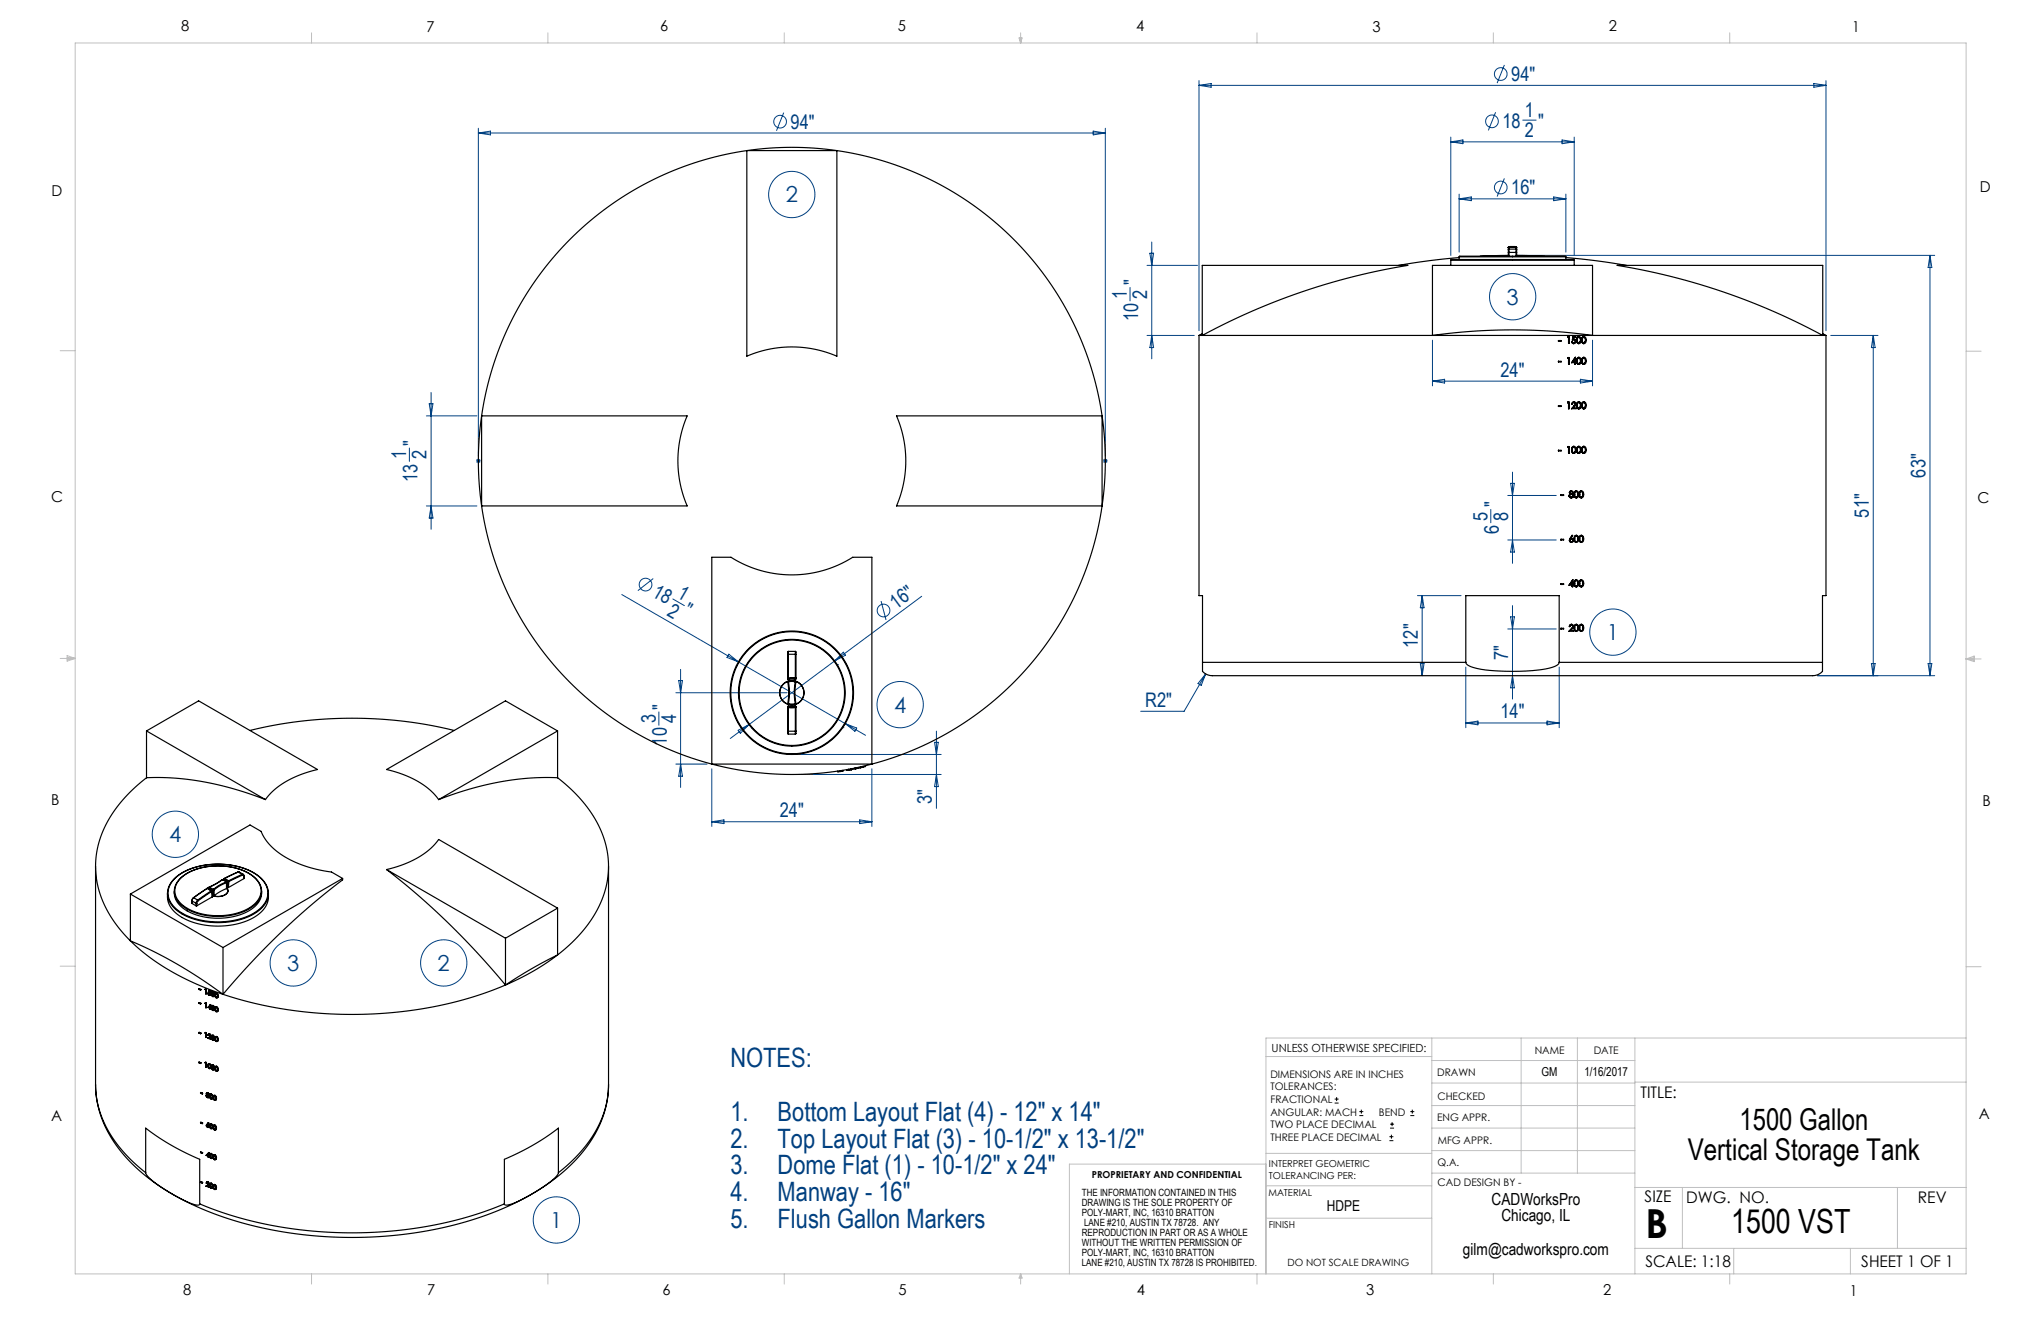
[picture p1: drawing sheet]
<svg xmlns="http://www.w3.org/2000/svg" width="432mm" height="279mm" viewBox="0 0 432 279" stroke-linecap="round" stroke-linejoin="round" font-family="sans-serif">
<g fill="none" stroke="#004080" stroke-width=".21">
<path d="M253.7 17.1v52.8M253.7 18.1h132.6M253.7 18.1l2.5-.4v.8zM318.3 13.7l-1.6 3.9M383.7 17.7l2.6 .4-2.6 .4zM386.3 17.1v52.8M101.2 27.1v69.4M101.2 28.1h132.6M101.2 28.1l2.6-.4v.8zM165.8 23.8l-1.5 3.9M231.3 27.7l2.5 .4-2.5 .4zM233.8 27.1v69.4"/>
<path d="M306.9 29v25M306.9 30h26.1M306.9 30l2.6-.4v.8zM316.4 23.7l-1.5 3.9M318.3 37.7l-1.6 3.9M322.2 25.4h2.8M330.5 29.6l2.5 .4-2.5 .4zM333 29v25M242.7 56.1h10.7M243.3 53.6h.8l-.4 2.5zM243.7 51.2v24.7M308.7 41.1v12.2"/>
<path d="M308.7 42.1h22.6M308.7 42.1l2.6-.4v.8zM321 54h88.3M328.7 41.7l2.6 .4-2.6 .4zM331.3 41.1v12.2M408.3 54v88.9M408.3 54l.4 2.6h-.8zM239.1 60.8v2.8M242.7 70.9h10M243.7 70.9l.4 2.6h-.8zM303.1 71.9v9.7M336.9 71.9v9.7"/>
<path d="M387.3 70.9h10M396.3 70.9v72M396.3 70.9l.4 2.6h-.8zM86.6 94.8v2.8M90.2 88h10.7M90.8 85.4h.8l-.4 2.6zM91.2 83v28.9M100.7 97.5h1M100.8 97.1l.8 .7M101.2 97v1M101.6 97.1l-.8 .7M233.3 97.5h1"/>
<path d="M233.5 97.1l.7 .7M233.8 97v1M234.2 97.1l-.7 .7M303.1 80.6h33.8M303.1 80.6l2.5-.4v.8zM320 99.9v19.2M334.4 80.2l2.5 .4-2.5 .4zM90.2 107h10.7M91.2 107l.4 2.6h-.8zM315.4 107.7v2.9M319 104.8h10.2M319 114.2h10.2"/>
<path d="M319.6 102.2h.8l-.4 2.6zM320 114.2l.4 2.6h-.8zM131.5 125.7l51.6 29.8M138.2 122.4l-3.2 2.5M142.4 126.7l2.4 1.4M154.2 138.4l2 1.6-2.4-.9zM178.4 137.9l.5 .7-2.3 1.2zM186.4 127.1l1.1 4M195 126.1l-36.5 27.2M299.9 126h9.2M300.9 126v16.9M300.9 126l.4 2.5h-.8z"/>
<path d="M319 133h10.2M319.6 130.5h.8l-.4 2.5zM320 128.1v19.8M139.4 150.6v2.8M143 146.5h23.5M143.6 144h.8l-.4 2.5zM144 141.6v24.9M155.7 140.9h.1M156.2 154.5l2.3-1.2-1.9 1.8zM158.5 153.3l-4 2.9M159.1 154.1h.1M168.5 159.6h30.6"/>
<path d="M177.2 140.6h.1M178.3 153.9h.1M178.8 153l2.5 1-.4 .7zM197.7 157h.8l-.4 2.6zM198.1 154.6v16.4M255.1 142.5l-4.6 7.9h-9.2M255.1 142.5l-1 2.5-.6-.4zM300.5 140.3h.8l-.4 2.6zM310.1 141.1v12.8M310.1 152.9h19.8M310.1 152.9l2.6-.4v.8zM320 142.9l.4 2.6h-.8z"/>
<path d="M327.3 152.5l2.6 .4-2.6 .4zM329.9 141.1v12.8M384.5 142.9h24.8M395.9 140.3h.8l-.4 2.6zM407.9 140.3h.8l-.4 2.6zM143 161.6h6.6M144 161.6l.4 2.6h-.8zM150.6 162.6v12.2M150.6 173.8h33.9M150.6 173.8l2.6-.4v.8zM168.5 163.8h30.6M181.9 173.4l2.6 .4-2.6 .4z"/>
<path d="M184.5 162.6v12.2M198.1 163.8l.4 2.6h-.8z"/>
<circle cx="317.5" cy="15.7" r="1.34"/>
<circle cx="165" cy="25.7" r="1.34"/>
<circle cx="315.6" cy="25.7" r="1.34"/>
<circle cx="317.5" cy="39.7" r="1.34"/>
<circle cx="167.5" cy="41.1" r="4.9"/>
<circle cx="320" cy="62.8" r="4.9"/>
<circle cx="136.6" cy="123.6" r="1.34"/>
<circle cx="186.9" cy="129.1" r="1.34"/>
<circle cx="341.2" cy="133.7" r="4.9"/>
<circle cx="190.4" cy="149" r="4.9"/>
<circle cx="37.1" cy="176.5" r="4.9"/>
<circle cx="62" cy="203.7" r="4.9"/>
<circle cx="93.9" cy="203.7" r="4.9"/>
<circle cx="117.7" cy="258" r="4.9"/>
</g>
<g fill="none" stroke="#000" stroke-width=".21">
<path d="M282.4 233.3h.8M282.4 232.5h.8M282.8 232v.9M287.6 236h.8M287.6 235.1h.8M288 234.7v.8M294.1 238.6h.8M294.1 237.8h.8M294.5 237.3v.9M298.4 236h.8M298.4 235.1h.8M298.8 234.7v.8"/>
<path d="M293.9 241.3h.9M293.9 240.4h.9M294.4 240v.8"/>
</g>
<g fill="none" stroke="#c0c0c0" stroke-width=".21">
<path d="M15.9 9.1h400.1v260.3h-400.1zM65.9 6.9v2.2M115.9 6.9v2.2M165.9 6.9v2.2M215.6 8h.6l-.3 1.1zM215.7 8l.2 1.1M215.9 6.9v2.2M216 8l-.1 1.1M265.9 6.9v2.2M315.9 6.9v2.2M365.9 6.9v2.2M12.7 74.2h3.2"/>
<path d="M416 74.3h3.1M12.7 139.3h3.2M14.2 139l1.7 .3M14.2 138.7l1.7 .6-1.7 .5zM15.9 139.3l-1.7 .2M416 139.4h3.1M416 139.4l1.7-.6v1.1zM416 139.4l1.7 .2M417.7 139.1l-1.7 .3M12.7 204.4h3.2M302.9 219.5v49.9M321.8 219.5v28.6"/>
<path d="M333.7 219.5v28.6M345.9 219.5v49.9M416 204.5h3.1M416 219.5h-148.2v49.9M267.8 223.5h35.1M302.9 233.8h43M302.9 229.1h43M302.9 224.3h43M302.9 238.6h43M345.9 228.9h70.1M267.8 257.7h35.1M267.8 250.8h35.1"/>
<path d="M267.8 243.9h35.1M267.8 246.2h-41.6v23.2M302.9 248.1h43M302.9 243.4h43M345.9 251.2h70.1M355.9 251.2v12.8M401.4 251.2v12.8M65.9 269.4v2.2M115.9 269.4v2.2M165.9 269.4v2.2M215.9 269.4v2.2M215.9 269.4l.3 .9h-.6z"/>
<path d="M265.9 269.4v2.2M315.9 269.4v2.2M345.9 264h70.1M365.9 269.4v2.2M366.8 264v5.4M391.5 264v5.4"/>
</g>
<g fill="none" stroke="#000" stroke-width=".25">
<path d="M158 31.9a66.3 66.3 0 0 0-56.1 56.1M158 31.9v43.4a24.1 24.1 0 0 1 19 0v-43.4M158 31.9a66.3 66.3 0 0 1 19 0M158 31.9h19M177 31.9a66.3 66.3 0 0 1 56.2 56.1M254.4 56.1h43.4a138 138 0 0 0-43.4 14.8zM306.9 55l.2-.1h25.8l.1 .1M306.9 55h26.1M306.9 55v1.1M308.7 54.5l-6.2 .6-6.6 1M308.7 54.3l.1-.1h22.3l.2 .1M308.7 54.3h22.6"/>
<path d="M308.7 54.3v.6M319.1 54l-6 .2M319.1 53.4h.1M319.1 52.8v.6M319.1 52.4v.4M319.1 53.4v.8M319.2 52.2h.1M319.2 52.7v.7M319.2 52.7l-.1 .1M319.2 52.2v.5M319.2 52.2h1.5M319.2 53.4h1.5"/>
<path d="M319.2 52.7h1.5M319.2 53.4v.8M319.2 52.2l-.1 .2M319.3 52.2l-.2 .2M319.3 52.2h1.4M319.4 52.2h-.1M319.4 52.1h.1M319.5 52.1l-.2 .1M319.5 52.1h1M320.5 52.1h.1M320.5 52.1l.2 .1M320.6 52.2h.1"/>
<path d="M320.7 52.2h.1M320.7 52.2l.2 .1v.5M320.7 52.7v.7M320.7 52.7l.2 .1M320.7 53.4h.2M320.7 52.2v.5M320.7 53.4v.8M320.7 52.2l.1 .1M320.9 54l5.9 .2M320.9 52.8v.6M320.9 53.4v.8M331.3 54.5l6.2 .6 6.6 1"/>
<path d="M331.3 54.3v.6M333 55v1.1M342.1 56.1h43.5v14.8a138 138 0 0 0-43.5-14.8zM253.7 70.9h.7M253.7 70.9v55.1h.7v14.1M254.4 70.6l-.7 .3M254.4 70.9h48.7M303.1 70.9h33.8M303.1 70.9a122.6 122.6 0 0 1 33.8 0M303.1 70.9v-14.8h33.8v14.8M329.7 72v.2M329.7 76.4v.2"/>
<path d="M329.7 76.4h.1M329.7 76.6h.1M329.7 72.2h.1M329.7 72h.1M329.7 76.4h.6v.2h-.6M329.7 72h.6v.2h-.6M331.7 75.6h.1M331.7 71.2h.1M331.7 75.6l-.1 .2h.3v1.2M331.7 75.6h.3v1.4h-.1M331.7 71.2h.3v1.4h-.1M331.7 71.2l-.1 .2h.3v1.2"/>
<path d="M331.8 71.4l.1 1.2M331.8 75.8l.1 1.2M332.5 72.3l.1 .3 .3 .1M332.5 72.3h.1M332.5 76.7h.7l-.1 .3M332.5 72.3l.5 .2M332.5 72.3l.2 .3 .3 .1M332.8 71.2h.1M332.8 71.2l-.1 .7a.38 .38 0 0 1 .4 0 .38 .38 0 0 1 .2 .3M332.8 71.2h.6v.2h-.5l-.1 .3M332.8 71.7a.47 .47 0 0 1 .6 .4 .47 .47 0 0 1-.4 .6M332.9 72.7h.1"/>
<path d="M333 71.9l.3 .3M333 71.7h-.2M333.1 77h.1M333.2 75.9v.7h-.4zM333.2 75.6l-.7 1.1M333.2 75.6h.1M333.3 75.6v1h.2v.1h-.2v.3h-.1M333.3 75.6l-.8 1.1M333.3 72.2l-.3 .3M333.3 72.2h.1M333.5 71.9l.2 .6 .3 .2M333.5 76.3l.2 .6 .3 .2"/>
<path d="M333.5 71.9h.1M333.5 76.3h.1M333.6 71.9l.1 .6 .3 .2M333.6 76.3l.1 .6 .3 .2M334 75.7l.3 .2 .1 .4M334 71.3l.3 .2 .1 .4M334 71.2a.58 .58 0 0 0-.5 .7M334 75.6a.58 .58 0 0 0-.5 .7M334 71.2l-.3 .1-.1 .6M334 71.2a.82 .82 0 0 1 .5 .7 .82 .82 0 0 1-.5 .8M334 75.6l-.3 .1-.1 .6M334 75.6a.82 .82 0 0 1 .5 .7 .82 .82 0 0 1-.5 .8"/>
<path d="M334.3 76.7l-.3 .2M334.3 72.3l-.3 .2M334.3 76.7h.1M334.3 72.3h.1M334.4 71.9h.1M334.4 76.3h.1M334.4 71.9a.4 .4 0 0 0-.3-.6 .4 .4 0 0 0-.4 .6l.1 .5 .2 .1M334.4 71.9l-.1 .4M334.4 76.3a.4 .4 0 0 0-.3-.6 .4 .4 0 0 0-.4 .6l.1 .5 .2 .1M334.4 76.3l-.1 .4M334.6 76.3l.1 .6 .4 .2M334.6 71.9l.1 .6 .4 .2"/>
<path d="M334.6 71.9h.1M334.6 76.3h.1M334.6 71.9l.2 .6 .3 .2M334.6 76.3l.2 .6 .3 .2M335.1 75.7l.2 .2 .1 .4M335.1 71.3l.2 .2 .1 .4M335.1 75.6a.58 .58 0 0 0-.5 .7M335.1 71.2a.58 .58 0 0 0-.5 .7M335.1 71.2l-.4 .3-.1 .4M335.1 71.2a.82 .82 0 0 1 .5 .7 .82 .82 0 0 1-.5 .8M335.1 75.6l-.4 .2-.1 .5M335.1 75.6a.82 .82 0 0 1 .5 .7 .82 .82 0 0 1-.5 .8"/>
<path d="M335.4 76.7l-.3 .2M335.4 72.3l-.3 .2M335.4 76.7h.1M335.4 72.3h.1M335.4 71.9h.1M335.4 76.3h.1M335.5 71.9a.38 .38 0 0 0-.1-.4 .38 .38 0 0 0-.5 0 .76 .76 0 0 0 .2 1M335.5 71.9l-.1 .4M335.5 76.3a.38 .38 0 0 0-.1-.5 .38 .38 0 0 0-.5 .1 .76 .76 0 0 0 .2 1M335.5 76.3l-.1 .4M336.9 70.9h48.7M385.6 70.6l.7 .3"/>
<path d="M385.6 70.9h.7M386.3 70.9v55.1h-.7v14.1M101.9 88h43.5a24.1 24.1 0 0 0 0 19h-43.5M101.9 88a66.3 66.3 0 0 0 0 19M101.9 88v19M233.2 88h-43.5a24.1 24.1 0 0 1 0 19h43.5M233.2 88a66.3 66.3 0 0 1 0 19M233.2 88v19M329.7 85.8v.2M329.7 95.2v.2M329.7 85.8h.1M329.7 86h.1"/>
<path d="M329.7 95.2h.1M329.7 95.4h.1M329.7 85.8h.6v.2h-.6M329.7 95.2h.6v.2h-.6M331.7 85.2h.2v1.2M331.7 94.6h.2v1.3M331.7 85v.2M331.7 94.4v.2M331.7 94.4h.1M331.7 85h.1M331.7 85h.3v1.4h-.1M331.7 94.4h.3v1.5h-.1"/>
<path d="M331.8 85.2l.1 1.2M331.8 94.6l.1 1.3M332.5 95.2l.1 .5 .4 .2M332.5 95.2h.1M332.5 95.2l.2 .5 .3 .2M333 94.6l.2 .1 .1 .5M333 94.4a.58 .58 0 0 0-.5 .8M333 94.4l-.4 .3-.1 .5M333 94.4a.81 .81 0 0 1 .5 .8 .81 .81 0 0 1-.5 .7M333 85.1l.3 .3M333 85l-.3 .1-.1 .4M333 85h.1"/>
<path d="M333 85.1l-.4 .4M333 85.9l-.5 .5M333 85.9h.1M333 85l.3 .1 .1 .3-.6 .9h.7v.1h-1M333.1 85.9l-.6 .5M333.2 95.5l-.2 .2M333.2 95.5h.1M333.3 85.4l-.3 .5M333.3 85.4h.1M333.3 95.2l-.1 .3M333.3 95.2h.1M333.3 85.4l-.2 .5"/>
<path d="M333.3 95.2a.4 .4 0 0 0-.3-.6 .4 .4 0 0 0-.4 .6 .37 .37 0 0 0 .2 .5 .37 .37 0 0 0 .5-.2M333.3 95.2v.3M333.5 95.2l.2 .5 .3 .2M333.5 85.7l.2 .6 .3 .2M333.5 95.2h.1M333.5 85.7h.1M333.6 95.2l.1 .5 .3 .2M333.6 85.7l.1 .6 .3 .2M334 85.1l.3 .2 .1 .4M334 94.6l.3 .1 .1 .5M334 94.4a.58 .58 0 0 0-.5 .8M334 85a.58 .58 0 0 0-.5 .7"/>
<path d="M334 94.4l-.3 .2-.1 .6M334 94.4a.82 .82 0 0 1 .5 .8 .82 .82 0 0 1-.5 .7M334 85l-.3 .2-.1 .5M334 85a.82 .82 0 0 1 .5 .7 .82 .82 0 0 1-.5 .8M334.3 86.1l-.3 .2M334.3 95.5l-.3 .2M334.3 95.5h.1M334.3 86.1h.1M334.4 95.2h.1M334.4 85.7h.1M334.4 95.2a.4 .4 0 0 0-.3-.6 .4 .4 0 0 0-.4 .6l.1 .4 .2 .1M334.4 95.2l-.1 .3"/>
<path d="M334.4 85.7a.4 .4 0 0 0-.3-.6 .4 .4 0 0 0-.4 .6l.1 .5 .2 .1M334.4 85.7l-.1 .4M334.6 85.7l.1 .6 .4 .2M334.6 95.2l.1 .5 .4 .2M334.6 95.2h.1M334.6 85.7h.1M334.6 85.7l.2 .6 .3 .2M334.6 95.2l.2 .5 .3 .2M335.1 85.1l.2 .2 .1 .4M335.1 94.6l.2 .1 .1 .5M335.1 85a.58 .58 0 0 0-.5 .7M335.1 94.4a.58 .58 0 0 0-.5 .8"/>
<path d="M335.1 85l-.4 .3-.1 .4M335.1 85a.82 .82 0 0 1 .5 .7 .82 .82 0 0 1-.5 .8M335.1 94.4l-.4 .3-.1 .5M335.1 94.4a.82 .82 0 0 1 .5 .8 .82 .82 0 0 1-.5 .7M335.4 86.1l-.3 .2M335.4 95.5l-.3 .2M335.4 95.5h.1M335.4 86.1h.1M335.4 95.2h.1M335.4 85.7h.1M335.5 85.7a.38 .38 0 0 0-.1-.4 .38 .38 0 0 0-.5 0 .76 .76 0 0 0 .2 1M335.5 85.7l-.1 .4"/>
<path d="M335.5 95.2a.38 .38 0 0 0-.1-.5 .38 .38 0 0 0-.5 0 .76 .76 0 0 0 .2 1M335.5 95.2l-.1 .3M101.9 107a66.3 66.3 0 0 0 48.7 54.6M233.2 107a66.3 66.3 0 0 1-48.7 54.6M330.2 104.7v.1M330.2 114.1v.1M330.2 114.1h.1M330.2 114.2h.1M330.2 104.8h.1M330.2 104.7h.1M330.3 114.1h.5v.1h-.5M330.3 104.7h.5v.1h-.5"/>
<path d="M332 104.9l.1 .3 .4 .1M332 104.9h.1M332 114.3l.1 .3 .4 .1M332 104.2l.2 .3M332 104.2h.1M332 114.3h.1M332.1 104.2l.2 .3M332.1 114.3l.1 .3 .3 .1M332.2 113.9l-.2 .4M332.2 113.9h.1M332.2 113.9l-.1 .4M332.2 104.5l-.2 .4"/>
<path d="M332.2 104.5h.1M332.3 104.5l-.3 .4M332.4 104l.3 .2M332.4 104.6l.4 .3M332.4 114l.4 .3M332.5 103.8l-.3 .1-.2 .3M332.5 103.8a.35 .35 0 0 1 .3 .3 .35 .35 0 0 1-.1 .4 .43 .43 0 0 1 .2 .5 .43 .43 0 0 1-.4 .3M332.5 103.8l-.3 .1-.1 .3M332.6 113.2l.1 .1-.3 .6a.43 .43 0 0 1 .5 .3 .43 .43 0 0 1-.4 .5M332.6 113.2l-.4 .7M332.7 104.2l-.3 .2M332.7 104.2h.1"/>
<path d="M332.7 104.2a.26 .26 0 0 0-.3-.2 .26 .26 0 0 0-.2 .3l.3 .1M332.7 104.2l-.2 .2M332.8 114.3l-.3 .3M332.8 114.3h.1M332.8 104.9l-.4 .3M332.8 104.9h.1M332.8 114.3a.29 .29 0 0 0-.3-.3 .29 .29 0 0 0-.3 .3 .29 .29 0 0 0 .3 .3M333 104.6l.2 .5 .3 .2M333 114l.2 .6 .3 .1M333 114h.1M333 104.6h.1M333.5 113.4l.2 .1 .1 .5"/>
<path d="M333.5 104l.2 .1 .1 .5M333.5 103.8a.58 .58 0 0 0-.5 .8M333.5 113.2a.58 .58 0 0 0-.5 .8M333.5 103.8l-.3 .2-.2 .6M333.5 103.8a.82 .82 0 0 1 .5 .8 .82 .82 0 0 1-.5 .7M333.5 113.2l-.3 .2-.2 .6M333.5 113.2a.82 .82 0 0 1 .5 .8 .82 .82 0 0 1-.5 .7M333.8 114.3l-.3 .3M333.8 104.9l-.3 .3M333.8 114.3h.1M333.8 104.9h.1M333.8 114h.1"/>
<path d="M333.8 104.6h.1M333.9 104.6a.4 .4 0 0 0-.4-.6 .4 .4 0 0 0-.3 .6l.1 .4 .2 .2M333.9 104.6l-.1 .3M333.9 114a.4 .4 0 0 0-.4-.6 .4 .4 0 0 0-.3 .6l.1 .4 .2 .2M333.9 114l-.1 .3M334.1 114l.1 .6 .4 .1M334.1 104.6l.1 .5 .4 .2M334.1 114h.1M334.1 104.6h.1M334.1 114l.2 .6 .3 .1M334.1 104.6l.2 .5 .3 .2M334.5 113.4l.3 .1 .1 .5"/>
<path d="M334.5 104l.3 .1 .1 .5M334.6 113.2a.58 .58 0 0 0-.5 .8M334.6 103.8a.58 .58 0 0 0-.5 .8M334.6 113.2l-.4 .3-.1 .5M334.6 113.2a.82 .82 0 0 1 .4 .8 .82 .82 0 0 1-.4 .7M334.6 103.8l-.4 .3-.1 .5M334.6 103.8a.82 .82 0 0 1 .4 .8 .82 .82 0 0 1-.4 .7M334.8 114.3l-.2 .3M334.8 104.9l-.2 .3M334.8 114.3h.1M334.8 104.9h.1M334.9 114.3l-.3 .3"/>
<path d="M334.9 104.9l-.3 .3M334.9 114h.1M334.9 104.6h.1M334.9 114a.4 .4 0 0 0-.3-.6 .4 .4 0 0 0-.4 .6l.1 .4 .3 .2M334.9 114v.3M334.9 104.6a.4 .4 0 0 0-.3-.6 .4 .4 0 0 0-.4 .6l.1 .4 .3 .2M334.9 104.6v.3M166.6 138.4v5M166.8 138.4v5M166.8 138.4h-.2M166.8 137.8v.6M166.8 137.8l-.2 .1v.5"/>
<path d="M166.8 138.4h1.5M166.8 137.8h1.5M168.3 138.4v5M168.3 138.4h.1M168.3 137.8v.6M168.3 137.8l.1 .1v.5M168.4 138.4v5M330.2 123.5v.1M330.2 132.9v.1M330.2 123.6h.1M330.2 123.5h.1M330.2 132.9h.1"/>
<path d="M330.2 133h.1M330.3 123.5h.5v.1h-.5M330.3 132.9h.5v.1h-.5M332 123.8h.6v.3M332.4 132.2l.4 .3M332.5 132.1l-.3 .1-.2 .3M332.5 132.1h.1M332.5 132.2l.3 .3M332.5 132.2l-.5 .3M332.5 132.9l-.5 .6M332.5 132.9h.1M332.5 132.1l.3 .1 .1 .3-.6 .9h.6v.1h-.9"/>
<path d="M332.6 124.1h.1M332.6 123v.6h-.4zM332.7 122.6l-.7 1.2M332.7 122.6l.1 1h.1v.2h-.1v.3h-.2M332.8 132.5l-.3 .4M332.8 132.5h.1M333 132.8l.2 .6 .3 .1M333 123.4l.2 .6 .3 .1M333 132.8h.1M333 123.4h.1M333.5 132.2l.2 .2 .1 .4M333.5 122.8l.2 .1 .1 .5"/>
<path d="M333.5 132.1a.58 .58 0 0 0-.5 .7M333.5 122.6a.58 .58 0 0 0-.5 .8M333.5 132.1l-.3 .1-.2 .6M333.5 132.1a.82 .82 0 0 1 .5 .7 .82 .82 0 0 1-.5 .7M333.5 122.6l-.3 .2-.2 .6M333.5 122.6a.82 .82 0 0 1 .5 .8 .82 .82 0 0 1-.5 .7M333.8 133.2l-.3 .2M333.8 123.7l-.3 .3M333.8 123.7h.1M333.8 133.2h.1M333.8 132.8h.1M333.8 123.4h.1"/>
<path d="M333.9 132.8a.4 .4 0 0 0-.4-.6 .4 .4 0 0 0-.3 .6l.1 .4 .2 .2M333.9 132.8l-.1 .4M333.9 123.4a.4 .4 0 0 0-.4-.6 .4 .4 0 0 0-.3 .6l.1 .4 .2 .2M333.9 123.4l-.1 .3M334.1 123.4l.1 .6 .4 .1M334.1 132.8l.1 .6 .4 .1M334.1 132.8h.1M334.1 123.4h.1M334.1 123.4l.2 .6 .3 .1M334.1 132.8l.2 .6 .3 .1M334.5 122.8l.3 .1 .1 .5M334.5 132.2l.3 .2 .1 .4"/>
<path d="M334.6 122.6a.58 .58 0 0 0-.5 .8M334.6 132.1a.58 .58 0 0 0-.5 .7M334.6 122.6l-.4 .3-.1 .5M334.6 122.6a.82 .82 0 0 1 .4 .8 .82 .82 0 0 1-.4 .7M334.6 132.1l-.4 .2-.1 .5M334.6 132.1a.82 .82 0 0 1 .4 .7 .82 .82 0 0 1-.4 .7M334.8 123.7l-.2 .3M334.8 133.2l-.2 .2M334.8 123.7h.1M334.8 133.2h.1M334.9 123.7l-.3 .3M334.9 133.2l-.3 .2"/>
<path d="M334.9 132.8h.1M334.9 123.4h.1M334.9 123.4a.4 .4 0 0 0-.3-.6 .4 .4 0 0 0-.4 .6l.1 .4 .3 .2M334.9 123.4v.3M334.9 132.8a.4 .4 0 0 0-.3-.6 .4 .4 0 0 0-.4 .6l.1 .4 .3 .2M334.9 132.8v.4M31 154.6l11-6.4 25.2 14.6a18.2 18.2 0 0 0-11 6.3M31 154.6l25.2 14.5M31 154.6v9.9M52.9 154.5a91.4 91.4 0 0 1 43.2 0M118 154.6l-11.1-6.4-25.1 14.6a18.2 18.2 0 0 1 11 6.3M118 154.6v9.9"/>
<path d="M118 154.6l-25.2 14.5M166.6 148.9h.1M166.6 148.9l.9 .2 .8-.2M166.6 143.4l.2 .2M166.6 149.6h.2M166.6 154.6l.2 .1M166.6 149.6v5M166.6 143.4l.2 .3M166.6 154.6v.6l.2 .1M166.7 144.3a12.7 12.7 0 0 1-.1 4.6M166.8 144.1v.1M166.8 144.1l.8-.1 .7 .1"/>
<path d="M166.8 144.1l-.1 .2M166.8 144.1a2.54 2.54 0 0 0-1.8 2.4 2.54 2.54 0 0 0 1.6 2.4M166.8 143.4h1.5M166.8 143.4v.2M166.8 149.6h1.5M166.8 149.6v5.1M166.8 143.4h-.2M166.8 154.7v.6M166.8 154.7h1.5M166.8 155.3h1.5M166.8 144.2l-.1 .1M166.8 144.2a12.9 12.9 0 0 1 0 4.6"/>
<path d="M166.8 148.8l-.2 .1M166.8 148.8l.7 .1 .7-.1M166.8 144.2l.8-.1 .6 .1M166.8 143.6h1.4M166.8 149.5v.1M166.8 149.5h1.4M166.8 149.5l-.2 .1M166.8 143.6v.1M166.8 149.3v.2M166.8 149.3h1.4M166.8 143.7h1.4M166.8 149.3l-.2 .3"/>
<path d="M168.2 149.3v.2M168.2 149.3l.2 .3M168.2 149.5l.1 .1M168.2 149.5l.2 .1M168.2 143.6v.1M168.2 144.2a12.9 12.9 0 0 0 0 4.6M168.2 144.2l.2 .1M168.2 148.8l.1 .1M168.3 143.4l-.1 .2M168.3 149.6v5.1M168.3 143.4h.1M168.3 154.7v.6"/>
<path d="M168.3 144.1l-.1 .1M168.3 144.1l.1 .2M168.3 144.1a2.54 2.54 0 0 1 1.8 2.4 2.54 2.54 0 0 1-1.8 2.4M168.4 144.3a12.7 12.7 0 0 0 0 4.5M168.4 148.8h-.2M168.4 148.8l-.1 .1M168.4 149.6h-.1M168.4 143.4l-.2 .2M168.4 149.6v5M168.4 154.6l-.1 .1M168.4 143.4l-.2 .3M168.4 154.6v.6l-.1 .1"/>
<path d="M254.4 140.1v.7a1.51 1.51 0 0 0 1.3 2l.8 .1h124.4a8.5 8.5 0 0 0 4.1-.4 1.33 1.33 0 0 0 .6-1.7v-.7M254.4 140.1h55.7M310.1 140.1v-14.1h19.8v14.1M310.1 140.1a1.24 1.24 0 0 0 1.2 .9 40.1 40.1 0 0 0 15.7 .5 3.8 3.8 0 0 0 2.8-1.3l.1-.1M329.9 140.1h55.7M31 164.5a26.2 26.2 0 0 0-10.5 15.3 20.6 20.6 0 0 0 5.7 17.8l1.4 1.4M31 164.5a61.7 61.7 0 0 1 25.2 4.6M118 164.5a61.7 61.7 0 0 0-25.2 4.6M118 164.5a26.1 26.1 0 0 1 10.5 15.5 20.7 20.7 0 0 1-6 17.8l-1.9 1.9-2.6 2.3M150.6 161.6v-43.7h4a24.1 24.1 0 0 0 25.8 0h4.1v43.7M150.6 161.6a66.3 66.3 0 0 0 33.9 0M150.6 161.6h33.9"/>
<path d="M177.2 163.1l.1 .2 .5-.1M177.8 163v.2M178.3 162.9v.2l-.5 .1M179.2 162.8l.1 .1M179.5 162.7v.2M179.5 162.9h-.2M179.6 162.7v.2M179.6 162.9h-.1M180 162.6v.2M180 162.8l-.4 .1M180.1 162.8h-.1M180.1 162.8h.1"/>
<path d="M180.1 162.8l-.1-.2 .1 .2M180.2 162.6v.2M180.2 162.8h-.1M180.3 162.6l.1 .1M180.4 162.7l-.2 .1M180.9 162.4v.2M180.9 162.6l-.5 .1M181 162.4v.2M181 162.6h-.1M181.1 162.4v.2M181.1 162.6h-.1M181.5 162.5h.1"/>
<path d="M181.5 162.3l.1 .2M181.6 162.5l-.5 .1M181.7 162.5h-.1M182 162.2l.1 .2M182.1 162.4l-.5 .1M182.1 162.2v.2M182.1 162.2l.1 .1M182.2 162.3l-.1 .1M182.6 162.3h-.1M182.6 162.1v.1M182.6 162.2l-.4 .1M183.1 162v.1l-.5 .1"/>
<path d="M20.2 183.2v46.2M27.6 199a50.7 50.7 0 0 0 19.6 11.3M27.6 199a94.3 94.3 0 0 1 19.6 11.3M27.6 189.1l19.6 11.3M27.6 189.1v9.9M35.4 189v.7a5.8 5.8 0 0 0 4.1 4.8 16.4 16.4 0 0 0 15.1-1.1 4.8 4.8 0 0 0 2.2-3.7v-.7M36.8 185.9a14.5 14.5 0 0 1 11.8-3 10.3 10.3 0 0 1 7.7 4.2 4.2 4.2 0 0 1-1.7 5.6 16 16 0 0 1-17.1-.1 4.2 4.2 0 0 1-.7-6.7zM36.9 188.5a4.8 4.8 0 0 0 3.2 4.5 14 14 0 0 0 13.6-1.1 4 4 0 0 0 1.6-3.4M37.1 185.7a14.9 14.9 0 0 1 12.1-2.6 9.4 9.4 0 0 1 7.1 4.2 4.3 4.3 0 0 1-2 5.4 15.9 15.9 0 0 1-16.7-.2 4.1 4.1 0 0 1-.5-6.8zM38.2 185.8a12.7 12.7 0 0 1 10.8-2.4 7.7 7.7 0 0 1 6.1 4 4 4 0 0 1-2.4 4.7 13.8 13.8 0 0 1-14-.6 3.5 3.5 0 0 1-.5-5.7zM38.2 185.7a13.2 13.2 0 0 1 11.4-2.2 7.1 7.1 0 0 1 5.6 4.2 4.1 4.1 0 0 1-2.5 4.5 14 14 0 0 1-14.1-.6 3.6 3.6 0 0 1-.4-5.9zM40.6 190.5v.6"/>
<path d="M40.6 190.5v.1M40.6 191.1l.9 .5M40.6 190.6l.9 .4M40.6 190.6v.5M40.9 189.9l-.3 .6M40.9 189.9h.1M41 189.9l-.4 .7M41 189.9l.8 .5M41.5 191.6h.1M41.5 191h.1M41.5 191v.6M41.6 191v.6"/>
<path d="M41.8 190.4l-.3 .6M41.8 190.4l.1 .1M41.9 190.5l-.3 .5M43.8 187.9l-2.9 2M43.8 187.9h.2M43.8 187.9h.1M43.9 187.9l-2.9 2M43.9 187.9l.8 .5M43.9 187.9h.1M44 187.9l.8 .5M44.2 187.9l-.1 .1 .1-.1M44.2 187.7l1 .5"/>
<path d="M44.2 187.7v.4M44.4 187.6l.8 .5M44.4 187.6l-.2 .1M44.7 188.4l-2.9 2M44.7 188.4l.1 .1M44.8 188.4l.1 .1M44.8 188.4h-.1M44.8 188.5l-2.9 2M44.9 188.5h-.1M44.9 188.5v1.2M44.9 189.7l-3.3 1.9M45 189.6l-.1 .1"/>
<path d="M45.2 188.2v1.3M45.2 188.1l.1 .1M45.2 188.1v.1M45.3 188.2h-.1M45.3 189.5h-.1M45.3 188.2v1.3M46.9 186.1l-2.6 1.5M46.9 186.1h.1M47 186.1l-2.6 1.5M47 186.1l.9 .5M47 186.1h-.1M47.1 186.1l.8 .5"/>
<path d="M47.1 186.1h-.2M47.1 186.1h-.1M47.4 185.9l-.1 .3M47.4 185.9v.1M47.4 186l.8 .4M47.4 186v.2M47.4 185.8v.1M47.4 185.8h.1M47.5 185.8l.8 .5M47.5 185.8l-.1 .2M47.9 186.6l-1.5 .6-1.2 .9M47.9 186.6v.1"/>
<path d="M47.9 186.6h.1M47.9 186.7l-1.4 .7-1.2 .8M47.9 187.9l-1.3 .6-1.3 1M47.9 186.7v1.2M47.9 186.6l.1 .1M48 187.6l.1 .1M48 187.8a1.01 1.01 0 0 1 .1 1.1 1.01 1.01 0 0 1-.9 .6l-1.1 .1-1.2-.2M48 187.9a1.06 1.06 0 0 1 0 1.1 1.06 1.06 0 0 1-1 .5l-.9 .1-.9-.1M48 187.9h-.1M48 186.7h-.1M48 186.7v1.2M48.1 187.7h.2"/>
<path d="M48.2 188.2v.3M48.2 188.4v.3M48.2 186.4l-.1 1.3M48.2 186.4l.2 .1M48.3 186.3l-.1 .1M48.3 186.3l.1 .2M48.4 186.5l-.1 1.2M50.3 184.4l-2.9 1.4M50.3 184.4l.3 .1M50.3 184.4h.1M50.4 184.4l-2.9 1.4M50.4 184.4l.8 .5"/>
<path d="M50.6 184.4h-.2M50.6 184.4l.9 .5M51.2 184.9l-2.9 1.4M51.2 184.9l.1 .2M51.3 185.1l-2.9 1.4M51.3 185.1h.2l.1 .2M51.5 184.9l.1 .4M51.5 184.9h-.3M51.6 185.8l-3.3 1.9M51.6 185.8h.1M51.6 185.3h.1M51.6 185.3v.5"/>
<path d="M72.5 185.8v.3a155.7 155.7 0 0 0-25.3 24.2M72.5 185.8a7.4 7.4 0 0 0-4-1.6 19.3 19.3 0 0 1-12.2-6.5l-1.1-1.9-2.3-1.3-25.3 14.6M72.5 185.8l-25.3 14.6M81.8 183.9a18.2 18.2 0 0 0 11-6.3l25.2 14.5M81.8 183.9a158 158 0 0 1 25.1 24.4M81.8 183.9l25.1 14.5M106.9 198.4v9.9M118 192.1l-11.1 6.3M118 192.1v9.9M128.7 183.2v46.2M42.1 218.4l.4 .1M42.1 212.1l.4 .1"/>
<path d="M42.1 209.2l.4 .1M42.1 209.2l.3 .2M42.1 209.2l.3 .1M42.1 212.1l.3 .3M42.1 212.1l.3 .2M42.1 218.4l.3 .3M42.1 218.4l.3 .2M42.4 209.3v.1M42.4 212.3v.1M42.4 218.6v.1M42.5 212.2l-.1 .1M42.5 209.3l-.1 .1"/>
<path d="M42.5 212.2l-.1 .2M42.5 218.5l-.1 .2M42.5 209.3h-.1M42.5 218.5l-.1 .1M43.4 218.4h.3M43.4 212.1h.3M43.4 209.2h.3M43.4 209.2l.2 1M43.4 209.2l.2 .1M43.4 212.1l.2 1.1M43.4 212.1l.2 .1M43.4 218.4l.2 1"/>
<path d="M43.4 218.4l.2 .1M43.6 209.3v.9M43.6 212.2v1M43.6 218.5v.9M43.7 212.1l-.1 1.1M43.7 209.2l-.1 1M43.7 218.4l-.1 1M43.7 209.2l-.1 .1M43.7 212.1l-.1 .1M43.7 218.4l-.1 .1M43.9 219.6l.7 .2M44 210.1l.3 .4 .3-.2"/>
<path d="M44 210.1v.1M44 219.5l-.1 .1M44 210.2l.3 .2M44.1 219l.1-.2 .2 .2 .1 .2-.2 .1M44.1 210.1l.2 .2M44.1 210.1h-.1M44.1 210.1l-.1 .1M44.2 209.5l.4 .1M44.2 209.5l-.1 .4 .3 .2a.19 .19 0 0 1 .1 .2 .19 .19 0 0 1-.2 .1M44.2 209.5l.3 .2M44.2 218.8l-.1 .2M44.2 209.9h.1"/>
<path d="M44.2 213l.2 .1M44.2 213h-.1M44.2 219.5l.5 .2M44.3 209.8h.1M44.3 209.8l-.1 .1M44.3 209.6v.2M44.3 209.9l.3 .4M44.3 218.8h-.3l.1 .2M44.3 218.8l.3 .3M44.3 210.3h.2M44.3 210.3v.1M44.4 209.8l.3 .4"/>
<path d="M44.4 209.8l-.1 .1M44.4 218.7l.3 .4M44.4 218.7l-.3 .1M44.4 218.7l-.1 .1M44.4 219.3l-.5 .3M44.4 212.7v.5l-.3-.2zM44.4 212.8l-.2 .2M44.5 212.5l-.6 .6 .5 .2 .1 .2M44.5 212.5h.1M44.5 213.2h.1M44.5 212.5v.7M44.5 209.7l-.3-.1v.3"/>
<path d="M44.5 209.7h.1M44.6 213.1l.1 .1M44.6 212.5v.6M44.6 213.1l-.1 .1M44.6 212.5h-.1M44.6 219.1l-.4 .5 .4 .1M44.6 213.2l-.1 .3M44.6 219.7v.1M44.6 209.6l-.1 .1M44.7 219.1l-.2 .2M44.7 210.2l-.2 .3M44.7 210.2l-.1 .1"/>
<path d="M44.7 219.1h-.1M44.7 213.2l-.2 .1v.2M44.7 219.7l-.1 .1M44.7 213.2h-.1M44.7 219.7h-.1M44.8 210.2v-.1a.24 .24 0 0 1 .3-.2 .24 .24 0 0 1 .1 .3v.4M44.8 210.2l.2 .5M44.8 213.1a.24 .24 0 0 1 .2-.3 .24 .24 0 0 1 .2 .3v.4M44.8 213.1l.2 .5M44.8 219.4v-.1a.24 .24 0 0 1 .3-.2 .24 .24 0 0 1 .1 .3v.4l-.2 .1M44.8 219.4l.2 .5M44.9 210.1l.2 .5"/>
<path d="M44.9 213.1l.2 .5M44.9 219.4l.2 .4M44.9 210.1l-.1 .1M44.9 213.1h-.1M44.9 219.4h-.1M44.9 209.9v.2M44.9 212.8v.3M44.9 219.1v.3M45 209.8a.48 .48 0 0 0-.3 .6 .48 .48 0 0 0 .6 .3v-.3M45 209.8l.2 .2 .1 .4M45 212.7a.48 .48 0 0 0-.3 .6 .48 .48 0 0 0 .6 .4v-.3M45 212.7l.2 .2 .1 .5"/>
<path d="M45 219a.48 .48 0 0 0-.3 .6 .48 .48 0 0 0 .6 .3v-.3M45 219l.2 .2 .1 .4M45.1 209.7l.2 .2 .1 .5M45.1 209.7l-.3 .1M45.1 212.7l.2 .2 .1 .4M45.1 212.7l-.3 .1M45.1 219l.2 .2 .1 .4M45.1 219h-.3M45.1 209.7l-.1 .1M45.1 212.7h-.1M45.1 219h-.1M45.1 210.6h.1"/>
<path d="M45.1 213.6h.1M45.1 219.8l.1 .1M45.1 210.6l-.1 .1M45.1 213.6h-.1M45.1 219.8l-.1 .1M45.2 210.6l-.2 .1M45.2 213.5l-.2 .1M45.4 210.4l-.2 .4M45.4 213.3l-.2 .4M45.4 219.6l-.2 .4M45.4 210.4h-.1M45.4 213.3l-.1 .1"/>
<path d="M45.4 219.6h-.1M45.5 210.5a.25 .25 0 0 1 .2-.3 .25 .25 0 0 1 .3 .3v.4l-.2 .1M45.5 210.5l.3 .5M45.5 213.4a.25 .25 0 0 1 .3-.3 .25 .25 0 0 1 .2 .3v.4M45.5 213.4l.3 .5M45.5 219.7a.25 .25 0 0 1 .2-.3 .25 .25 0 0 1 .3 .3v.4M45.5 219.7l.3 .5M45.6 210.4l.2 .5M45.6 213.3l.2 .5M45.6 219.6l.2 .5M45.6 210.4l-.1 .1M45.6 213.3l-.1 .1"/>
<path d="M45.6 219.6l-.1 .1M45.6 210.2v.2M45.6 213.1v.2M45.6 219.4v.2M45.8 210.1a.48 .48 0 0 0-.4 .6 .48 .48 0 0 0 .6 .3l.1-.3M45.8 210.1l.2 .2 .1 .4M45.8 213a.48 .48 0 0 0-.4 .6 .48 .48 0 0 0 .6 .3l.1-.3M45.8 213l.2 .3 .1 .3M45.8 219.3a.48 .48 0 0 0-.4 .6 .48 .48 0 0 0 .6 .3l.1-.3M45.8 219.3l.2 .3 .1 .3M45.8 219.2l.3 .2 .1 .4M45.8 219.2l-.3 .1"/>
<path d="M45.8 212.9l.3 .2 .1 .5M45.8 212.9l-.3 .1M45.8 210l.3 .2 .1 .4M45.8 210l-.3 .1M45.8 210v.1M45.8 212.9v.1M45.8 219.2v.1M45.8 210.9h.2M45.8 213.8h.2M45.8 210.9v.1M45.8 213.8v.1M46 213.8l-.2 .1"/>
<path d="M46.2 219.8l-.2 .5M46.2 213.6l-.2 .4M46.2 210.6l-.2 .4M46.2 210.6l-.1 .1M46.2 213.6h-.1M46.2 219.8l-.1 .1M47.2 200.4v9.9M106.9 208.3a88.2 88.2 0 0 1-50.4 4.5l-4.4-1-4.9-1.5M118 202a51 51 0 0 1-11.1 6.3M118 202l-5.5 2.9-5.6 3.4M20.2 229.4a22.7 22.7 0 0 0 8 16.4l2.6 2.2M42.1 224.7l.4 .1"/>
<path d="M42.1 224.7l.3 .1M42.1 224.7l.3 .2M42.4 231.1l.5 .1M42.4 237.4l.5 .1M42.4 231.1l.4 .3M42.4 231.1l.4 .2M42.4 237.4l.4 .3M42.4 237.4l.4 .2M42.4 224.8v.1M42.5 224.8l-.1 .1M42.5 224.8h-.1M42.8 231.3v.1"/>
<path d="M42.8 237.6v.1M42.9 231.2l-.1 .2M42.9 237.5l-.1 .2M42.9 231.2l-.1 .1M42.9 237.5l-.1 .1M43.4 224.7h.3M43.4 224.7l.2 1M43.4 224.7l.2 .1M43.6 224.8v.9M43.7 231.8a.22 .22 0 0 1 .3-.1 .22 .22 0 0 1-.1 .4M43.7 231.8l.2 .3M43.7 224.7l-.1 1"/>
<path d="M43.7 224.7l-.1 .1M43.7 231.3l.2 .3M43.7 231.3h.2l.2 .2M43.7 238.1l.2 .3M43.7 238.1l.1-.1 .3 .1v.2l-.2 .1M43.7 231.5l-.1 .1M43.7 231.5h.1M43.7 231.7l.3 .3M43.7 231.7v.1M43.8 231.7h-.1M43.8 231.6l-.2 .1 .1 .3 .5 .2M43.8 231.3l.2 .2"/>
<path d="M43.8 238l.2 .3M43.8 231.3h-.1M43.8 238l-.1 .1M43.8 231.3h.1M43.8 238h.1M43.8 237.9h.1M43.9 231.2l-.3 .1 .2 .3M43.9 231.2l.3 .3M43.9 237.8h.1M43.9 237.8l-.1 .1M43.9 237.9l.3 .4M44 232h.1"/>
<path d="M44 232l-.1 .1M44 231.5h.1M44 231.5l-.1 .1M44 231.1l.3 .4M44 231.1l-.3 .1M44 231.1l-.1 .1M44 238.3h.1M44 238.3l-.1 .1M44 237.8l.3 .4M44 237.8l-.1 .1M44 237.5l-.3 .3a.33 .33 0 0 0 0 .5 .33 .33 0 0 0 .5 0M44 237.5h.2"/>
<path d="M44 237.5l.1 .1M44 225.4v-.1a.21 .21 0 0 1 .2-.2 .21 .21 0 0 1 .2 .2l.1 .5M44 225.4l.3 .5M44.1 237.6l-.3 .3M44.1 231.5l-.2 .1M44.1 225.4l.2 .5M44.1 225.4h-.1M44.1 231.6l.2 .3M44.2 225.1l-.1 .3M44.2 237.5l-.3 .3M44.2 237.5l-.1 .1M44.2 231.5l-.2 .2 .2 .3"/>
<path d="M44.2 232v.2M44.3 231.5l-.2 .1M44.3 231.5h-.1M44.3 225a.48 .48 0 0 0-.3 .6 .48 .48 0 0 0 .5 .4l.1-.3M44.3 225l.2 .3 .1 .4M44.3 238.2l-.1 .2M44.3 238.2l-.1 .1M44.3 231.9l-.1 .3M44.3 231.9l-.1 .1M44.3 225l.3 .2 .1 .4M44.3 225l-.3 .1M44.3 225h.1"/>
<path d="M44.3 225.9h.2M44.3 225.9h.1M44.4 231.9v-.2a.21 .21 0 0 1 .2-.2 .21 .21 0 0 1 .2 .2v.6M44.4 231.9l.2 .5M44.4 238.2v-.2a.21 .21 0 0 1 .2-.2 .21 .21 0 0 1 .2 .2v.6h-.2M44.4 238.2l.2 .4M44.5 225.8l-.2 .1M44.5 231.8l.2 .5M44.5 238.1l.2 .5M44.5 231.8l-.1 .1M44.5 238.1l-.1 .1M44.5 231.6v.2"/>
<path d="M44.5 237.8v.3M44.6 231.5a.48 .48 0 0 0-.3 .6 .48 .48 0 0 0 .6 .3l.1-.3M44.6 231.5l.3 .1 .1 .5M44.6 237.7a.48 .48 0 0 0-.3 .6 .48 .48 0 0 0 .6 .4l.1-.3M44.6 237.7l.3 .2 .1 .5M44.7 225.6l-.2 .4M44.7 225.6l-.1 .1M44.7 231.4l.3 .2 .1 .4M44.7 231.4l-.3 .1M44.7 237.7l.3 .2 .1 .4M44.7 237.7l-.3 .1M44.7 231.4l-.1 .1"/>
<path d="M44.7 237.7h-.1M44.7 232.3h.1M44.7 238.6h.1M44.7 232.3l-.1 .1M44.7 238.6h-.1M44.8 225.7a.24 .24 0 0 1 .2-.3 .24 .24 0 0 1 .2 .3v.4l-.2 .1M44.8 225.7l.2 .5M44.8 232.3l-.2 .1M44.9 225.6l.2 .5M44.9 225.6l-.1 .1M44.9 225.4v.2M45 225.3a.48 .48 0 0 0-.3 .6 .48 .48 0 0 0 .6 .3v-.3"/>
<path d="M45 225.3l.3 .3v.3M45.1 232l-.2 .4M45.1 238.3l-.2 .4M45.1 232l-.1 .1M45.1 238.3l-.1 .1M45.1 225.2l.2 .3 .1 .4M45.1 225.2l-.3 .1M45.1 225.2l-.1 .1M45.1 226.1h.1M45.1 226.1l-.1 .1M45.1 232.1a.25 .25 0 0 1 .3-.3 .25 .25 0 0 1 .2 .3v.4M45.1 232.1l.3 .5"/>
<path d="M45.1 238.4a.25 .25 0 0 1 .3-.3 .25 .25 0 0 1 .2 .3v.4M45.1 238.4l.3 .5M45.2 232.1l.3 .5M45.2 238.4l.3 .5M45.2 232.1h-.1M45.2 238.4h-.1M45.2 238h.1M45.3 231.8l-.1 .3M45.3 238.1l-.1 .3M45.4 231.7a.48 .48 0 0 0-.3 .6 .48 .48 0 0 0 .6 .4v-.3M45.4 231.7l.2 .2 .1 .5M45.4 238a.48 .48 0 0 0-.3 .6 .48 .48 0 0 0 .6 .3v-.3"/>
<path d="M45.4 238l.2 .2 .1 .4M45.4 225.9l-.2 .4M45.4 225.9h-.1M45.5 238l.2 .2 .1 .4M45.5 238h-.3M45.5 231.7l.2 .2 .1 .4M45.5 231.7l-.3 .1M45.5 231.7h-.1M45.5 238h-.1M45.5 232.6h.1M45.5 238.9h.1M45.5 232.6h-.1"/>
<path d="M45.5 238.9h-.1M45.5 226a.25 .25 0 0 1 .2-.3 .25 .25 0 0 1 .3 .3v.4l-.2 .1M45.5 226l.3 .5M45.6 232.5l-.2 .1M45.6 238.8l-.2 .1M45.6 225.9l.2 .5M45.6 225.9l-.1 .1M45.6 225.7v.2M45.8 225.6a.48 .48 0 0 0-.4 .6 .48 .48 0 0 0 .6 .3l.1-.3M45.8 225.6l.2 .3 .1 .3M45.8 238.6l-.2 .4M45.8 232.3l-.2 .4"/>
<path d="M45.8 232.3l-.1 .1M45.8 238.6h-.1M45.8 225.5l.3 .2 .1 .4M45.8 225.5l-.3 .1M45.8 225.5v.1M45.8 220.1h.2M45.8 226.4h.2M45.8 220.1v.1M45.8 226.4v.1M46 220.1l-.2 .1M46.2 226.1l-.2 .4M46.2 226.1l-.1 .1"/>
<path d="M128.7 229.4a23.9 23.9 0 0 1-8.1 17.2 55.1 55.1 0 0 1-24.6 12.5 87.4 87.4 0 0 1-52.9-3.3 41.7 41.7 0 0 1-19.1-14.5 21.6 21.6 0 0 1-3.8-11.9M128.7 229.4a22.7 22.7 0 0 1-8 16.4l-2.6 2.2M30.8 248v-9.4a50.8 50.8 0 0 0 11.5 6.6v9.4M30.8 248l.1 .3a14.2 14.2 0 0 0 4.7 3.8 18.1 18.1 0 0 0 6.2 2.8l.4-.1 .1-.2M42.3 254.6a88.5 88.5 0 0 0 52.2 3.9l6.7-1.8 5.5-2.1M42.4 243.7l.5 .1M42.4 250l.5 .1M42.4 243.7l.4 .3M42.4 243.7l.4 .2M42.4 250l.4 .2M42.4 250l.4 .1M42.8 243.9v.1"/>
<path d="M42.8 250.1v.1M42.9 243.8l-.1 .2M42.9 250.1l-.1 .1M42.9 243.8l-.1 .1M42.9 250.1h-.1M43.6 250.9l.6 .2M43.7 250.8l-.1 .1M43.7 250.3l.1-.2 .3 .2v.2l-.2 .1M43.8 250l-.1 .1M43.8 250.1l-.1 .2M43.8 244.3l.2 .1M43.8 244.3h-.1"/>
<path d="M43.9 250.8l.4 .2M43.9 250l-.2 .1v.2M43.9 250l.3 .4M44 250l.3 .4M44 250h-.2M44 250h-.1M44 250.6l-.4 .3M44 244v.5l-.3-.2M44 244l-.3 .3M44 244.1l-.2 .2M44.1 243.8l-.5 .6 .4 .2 .1 .2M44.1 243.8h.1"/>
<path d="M44.1 244.5h.1M44.1 243.8v.7M44.2 243.8h.1M44.2 244.4l.1 .1M44.2 243.8v.6M44.2 243.8h-.1M44.2 244.4l-.1 .1M44.2 250.4l-.4 .5 .4 .1M44.2 244.5l-.1 .3M44.2 251v.1M44.3 250.4l-.2 .2M44.3 250.4h-.1"/>
<path d="M44.3 244.5l-.2 .1v.2M44.3 251l-.1 .1M44.3 244.5h-.1M44.3 251h-.1M44.4 244.4v-.1a.21 .21 0 0 1 .2-.2 .21 .21 0 0 1 .2 .2v.5l-.2 .1M44.4 244.4l.2 .5M44.4 250.7v-.1a.21 .21 0 0 1 .2-.2 .21 .21 0 0 1 .2 .2v.5l-.2 .1M44.4 250.7l.2 .5M44.5 244.4l.2 .5M44.5 250.7l.2 .4M44.5 244.4h-.1M44.5 250.7h-.1"/>
<path d="M44.5 244.1v.3M44.5 250.4v.3M44.6 244a.48 .48 0 0 0-.3 .6 .48 .48 0 0 0 .6 .4l.1-.3M44.6 244l.3 .2 .1 .5M44.6 250.3a.48 .48 0 0 0-.3 .6 .48 .48 0 0 0 .6 .3l.1-.3M44.6 250.3l.3 .2 .1 .4M44.7 250.3l.3 .2 .1 .4M44.7 250.3h-.3M44.7 244l.3 .2 .1 .4M44.7 244l-.3 .1M44.7 244h-.1M44.7 250.3h-.1"/>
<path d="M44.7 244.9h.1M44.7 251.1l.1 .1M44.7 244.9h-.1M44.7 251.1l-.1 .1M45.1 250.9l-.2 .4M45.1 244.6l-.2 .4M45.1 244.6l-.1 .1M45.1 250.9h-.1M45.1 244.7a.25 .25 0 0 1 .3-.3 .25 .25 0 0 1 .2 .3v.4l-.2 .1M45.1 244.7l.3 .5M45.1 251a.25 .25 0 0 1 .3-.3 .25 .25 0 0 1 .2 .3v.4l-.2 .1M45.1 251l.3 .5"/>
<path d="M45.2 244.7l.3 .4M45.2 250.9l.3 .5M45.2 244.7h-.1M45.2 250.9l-.1 .1M45.3 244.4l-.1 .3M45.3 250.7l-.1 .2M45.4 244.3a.48 .48 0 0 0-.3 .6 .48 .48 0 0 0 .6 .3v-.3M45.4 244.3l.2 .2 .1 .4M45.4 250.6a.48 .48 0 0 0-.3 .6 .48 .48 0 0 0 .6 .3v-.3M45.4 250.6l.2 .2 .1 .4M45.5 244.2l.2 .3 .1 .4M45.5 244.2l-.3 .1"/>
<path d="M45.5 250.5l.2 .2 .1 .4M45.5 250.5l-.3 .1M45.5 244.2l-.1 .1M45.5 250.5l-.1 .1M45.5 245.1h.1M45.5 251.4h.1M45.5 245.1l-.1 .1M45.5 251.4l-.1 .1M45.8 244.9l-.2 .4M45.8 251.1l-.2 .5M45.8 244.9h-.1M45.8 251.1l-.1 .1"/>
<path d="M118.1 248v-9.4a50.8 50.8 0 0 1-11.4 6.6v9.4M118.1 248l-.2 .5a27.9 27.9 0 0 1-10.5 6.4 .41 .41 0 0 1-.7-.3"/>
<circle cx="332.5" cy="104.8" r=".33"/>
<circle cx="167.5" cy="146.5" r="12.9"/>
<circle cx="167.5" cy="146.5" r="13.1"/>
<circle cx="167.5" cy="146.5" r="11.1"/>
<circle cx="167.5" cy="146.5" r="2.58"/>
<circle cx="167.5" cy="146.5" r="11.3"/>
</g>
<text font-size="8.5" x="348.1" y="261.8">B</text>
<text font-size="7.1" x="366.3" y="260.8">1500 VST</text>
<g font-size="6.3">
<text x="368" y="238.9">1500 Gallon</text>
<text x="357.1" y="245.3">Vertical Storage Tank</text>
</g>
<g font-size="5.6" fill="#004080">
<text x="154.5" y="225.8">NOTES:</text>
<text x="154.5" y="237.1">1.</text>
<text x="164.5" y="237.1">Bottom Layout Flat (4) - 12&quot; x 14&quot;</text>
<text x="154.5" y="242.7">2.</text>
<text x="164.5" y="242.7">Top Layout Flat (3) - 10-1/2&quot; x 13-1/2&quot;</text>
<text x="154.5" y="248.4">3.</text>
<text x="164.5" y="248.4">Dome Flat (1) - 10-1/2&quot; x 24&quot;</text>
<text x="154.5" y="254">4.</text>
<text x="164.5" y="254">Manway - 16&quot;</text>
<text x="154.5" y="259.6">5.</text>
<text x="164.5" y="259.6">Flush Gallon Markers</text>
</g>
<g font-size="4.7" fill="#004080">
<text x="166.2" y="42.8">2</text>
<text x="318.7" y="64.4">3</text>
<text x="339.9" y="135.4">1</text>
<text x="189.2" y="150.7">4</text>
<text x="35.8" y="178.1">4</text>
<text x="60.7" y="205.3">3</text>
<text x="92.6" y="205.3">2</text>
<text x="116.4" y="259.7">1</text>
</g>
<g font-size="4.2" fill="#004080">
<text x="319.7" y="17.1">94&quot;</text>
<text x="167.3" y="27.2">94&quot;</text>
<text x="317.9" y="27.1">18</text>
<text x="322.6" y="24.7">1</text>
<text x="322.6" y="29.1">2</text>
<text x="325.4" y="27.1">&quot;</text>
<text x="319.7" y="41.1">16&quot;</text>
<text x="238.4" y="63.2" transform="rotate(-90 238.4 63.2)">1</text>
<text x="240.8" y="60.4" transform="rotate(-90 240.8 60.4)">&quot;</text>
<text x="242.7" y="63.2" transform="rotate(-90 242.7 63.2)">2</text>
<text x="240.8" y="67.9" transform="rotate(-90 240.8 67.9)">10</text>
<text x="317.4" y="79.7">24&quot;</text>
<text x="88.3" y="94.3" transform="rotate(-90 88.3 94.3)">&quot;</text>
<text x="85.9" y="97.1" transform="rotate(-90 85.9 97.1)">1</text>
<text x="88.3" y="101.9" transform="rotate(-90 88.3 101.9)">13</text>
<text x="90.3" y="97.1" transform="rotate(-90 90.3 97.1)">2</text>
<text x="407.4" y="101" transform="rotate(-90 407.4 101)">63&quot;</text>
<text x="317.1" y="107.3" transform="rotate(-90 317.1 107.3)">&quot;</text>
<text x="314.7" y="110.1" transform="rotate(-90 314.7 110.1)">5</text>
<text x="317.1" y="112.9" transform="rotate(-90 317.1 112.9)">6</text>
<text x="319" y="110.1" transform="rotate(-90 319 110.1)">8</text>
<text x="395.4" y="109.5" transform="rotate(-90 395.4 109.5)">51&quot;</text>
<text x="137.8" y="126" transform="rotate(30 137.8 126)">18</text>
<text x="140.9" y="130.1" transform="rotate(30 140.9 130.1)">2</text>
<text x="143.1" y="126.3" transform="rotate(30 143.1 126.3)">1</text>
<text x="144.3" y="129.8" transform="rotate(30 144.3 129.8)">&quot;</text>
<text x="189.6" y="129" transform="rotate(-37 189.6 129)">16&quot;</text>
<text x="299.9" y="137" transform="rotate(-90 299.9 137)">12&quot;</text>
<text x="319" y="139.6" transform="rotate(-90 319 139.6)">7&quot;</text>
<text x="242.3" y="149.5">R2&quot;</text>
<text x="138.7" y="152.9" transform="rotate(-90 138.7 152.9)">3</text>
<text x="141.1" y="150.1" transform="rotate(-90 141.1 150.1)">&quot;</text>
<text x="143" y="152.9" transform="rotate(-90 143 152.9)">4</text>
<text x="317.4" y="152">14&quot;</text>
<text x="141.1" y="157.7" transform="rotate(-90 141.1 157.7)">10</text>
<text x="165" y="172.9">24&quot;</text>
<text x="197.2" y="170" transform="rotate(-90 197.2 170)">3&quot;</text>
</g>
<g font-size="3.5">
<text x="315.6" y="254.8">CADWorksPro</text>
<text x="317.6" y="258.3">Chicago, IL</text>
<text x="309.5" y="265.4">gilm@cadworkspro.com</text>
</g>
<g font-size="3.4">
<text x="347.1" y="232.3">TITLE:</text>
<text x="347.9" y="254.3">SIZE</text>
<text x="356.7" y="254.4">DWG. NO.</text>
<text x="405.7" y="254.5">REV</text>
<text x="348.1" y="267.9">SCALE: 1:18</text>
<text x="393.8" y="267.9">SHEET 1 OF 1</text>
</g>
<g font-size="3.2">
<text x="38.3" y="6.7">8</text>
<text x="90.2" y="6.7">7</text>
<text x="139.7" y="6.5">6</text>
<text x="190" y="6.5">5</text>
<text x="240.4" y="6.5">4</text>
<text x="290.4" y="6.7">3</text>
<text x="340.4" y="6.5">2</text>
<text x="391.9" y="6.7">1</text>
<text x="10.9" y="41.6">D</text>
<text x="418.9" y="40.7">D</text>
<text x="10.9" y="106.3">C</text>
<text x="418.4" y="106.4">C</text>
<text x="10.8" y="170.2">B</text>
<text x="419.4" y="170.6">B</text>
<text x="10.8" y="237.2">A</text>
<text x="418.6" y="236.8">A</text>
<text x="280.7" y="256.2">HDPE</text>
<text x="38.8" y="273.8">8</text>
<text x="90.4" y="273.8">7</text>
<text x="140.2" y="273.8">6</text>
<text x="190.1" y="273.9">5</text>
<text x="240.5" y="273.8">4</text>
<text x="289" y="273.9">3</text>
<text x="339.1" y="273.8">2</text>
<text x="391.4" y="274.1">1</text>
</g>
<g font-size="2.6">
<text x="326.1" y="227.5">GM</text>
<text x="335.2" y="227.6">1/16/2017</text>
</g>
<text font-size="2.4" x="269" y="222.4">UNLESS OTHERWISE SPECIFIED:</text>
<g font-size="2.2">
<text x="268.8" y="228">DIMENSIONS ARE IN INCHES</text>
<text x="304.1" y="227.7">DRAWN</text>
<text x="324.7" y="222.9">NAME</text>
<text x="337.2" y="222.9">DATE</text>
<text x="268.8" y="230.6">TOLERANCES:</text>
<text x="268.8" y="233.3">FRACTIONAL</text>
<text x="304.1" y="232.6">CHECKED</text>
<text x="268.8" y="236">ANGULAR: MACH</text>
<text x="268.8" y="238.6">TWO PLACE DECIMAL</text>
<text x="291.7" y="236">BEND</text>
<text x="304" y="237.2">ENG APPR.</text>
<text x="268.8" y="241.3">THREE PLACE DECIMAL</text>
<text x="304.2" y="241.9">MFG APPR.</text>
<text x="304.1" y="246.7">Q.A.</text>
<text x="304.1" y="250.9">CAD DESIGN BY -</text>
</g>
<g font-size="2.1">
<text x="228.9" y="253">THE INFORMATION CONTAINED IN THIS</text>
<text x="228.9" y="255.1">DRAWING IS THE SOLE PROPERTY OF</text>
<text x="228.9" y="257.2">POLY-MART, INC, 16310 BRATTON</text>
<text x="228.9" y="261.4">REPRODUCTION IN PART OR AS A WHOLE</text>
<text x="228.9" y="263.6">WITHOUT THE WRITTEN PERMISSION OF</text>
<text x="229.3" y="259.3">LANE #210, AUSTIN TX 78728. ANY</text>
<text x="228.9" y="265.7">POLY-MART, INC, 16310 BRATTON</text>
<text x="228.9" y="267.8">LANE #210, AUSTIN TX 78728 IS PROHIBITED.</text>
<text x="272.4" y="267.8">DO NOT SCALE DRAWING</text>
</g>
<g font-size="2">
<text x="231" y="249.2">PROPRIETARY AND CONFIDENTIAL</text>
<text x="268.5" y="246.8">INTERPRET GEOMETRIC</text>
<text x="268.5" y="249.4">TOLERANCING PER:</text>
<text x="268.3" y="252.9">MATERIAL</text>
<text x="268.4" y="259.7">FINISH</text>
</g>
</svg>
